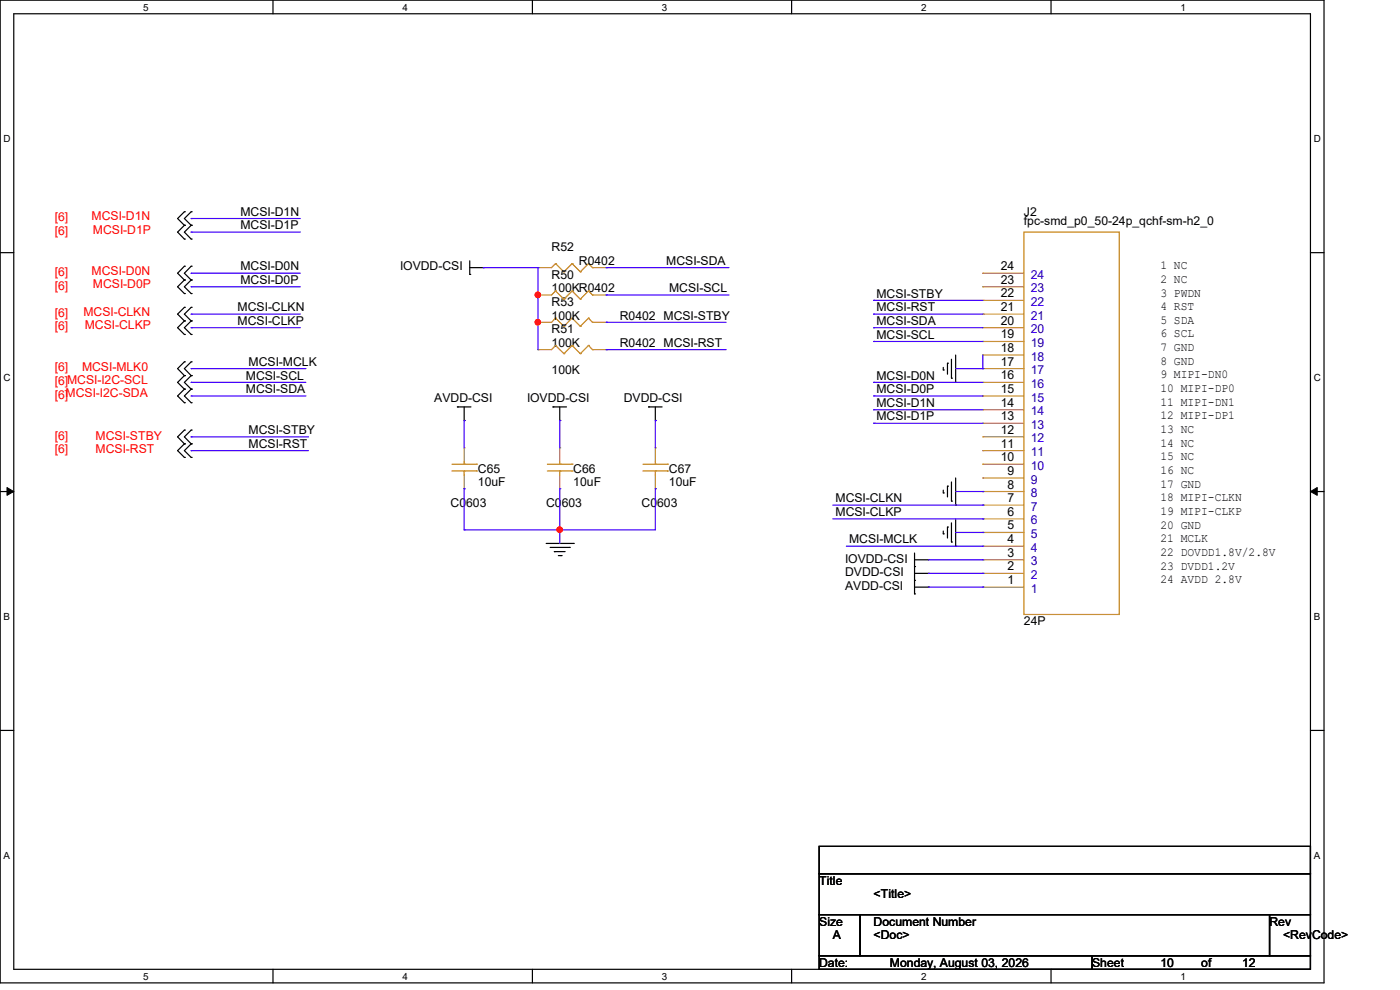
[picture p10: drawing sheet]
<svg xmlns="http://www.w3.org/2000/svg" width="297mm" height="210mm" viewBox="0 0 297 210" stroke-linecap="round" stroke-linejoin="round" font-family="sans-serif">
<g fill="none" stroke="#000" stroke-width=".25">
<path d="M0 0h280.9v208.5h-280.9zM2.9 2.9h275.1v202.7h-275.1zM57.9 0v2.9M112.9 0v2.9M167.9 0v2.9M223 0v2.9M0 53.6h2.9M39.1 47.8h.1M39.1 44.9h.1M39.1 50.7h.1M39.1 59.4h.1M39.1 56.5h.1"/>
<path d="M39.1 44.9l-1.4 1.5 1.4 1.4M39.1 47.8l-1.4 1.4 1.4 1.5M39.1 56.5l-1.4 1.5 1.4 1.4M39.1 59.4l-1.4 1.4 1.4 1.5M40.6 47.8h.1M40.6 44.9h.1M40.6 50.7h.1M40.6 59.4h.1M40.6 56.5h.1M40.6 44.9l-1.5 1.5 1.5 1.4M40.6 47.8l-1.5 1.4 1.5 1.5M40.6 56.5l-1.5 1.5 1.5 1.4"/>
<path d="M40.6 59.4l-1.5 1.4 1.5 1.5M99.7 58.2h.1M99.7 56.8h2.8M99.7 55.3v2.9M102.5 56.8h.1M278 53.6h2.9M39.1 76.8h.1M39.1 79.7h.1M39.1 68.1h.1M39.1 65.2h.1M39.1 71h.1M39.1 62.3h.1"/>
<path d="M39.1 76.8l-1.4 1.4 1.4 1.5M39.1 65.2l-1.4 1.4 1.4 1.5M39.1 68.1l-1.4 1.4 1.4 1.5M39.1 79.7l-1.4 1.4 1.4 1.4M40.6 76.8h.1M40.6 79.7h.1M40.6 68.1h.1M40.6 65.2h.1M40.6 71h.1M40.6 62.3h.1M40.6 76.8l-1.5 1.4 1.5 1.5M40.6 65.2l-1.5 1.4 1.5 1.5"/>
<path d="M40.6 68.1l-1.5 1.4 1.5 1.5M40.6 79.7l-1.5 1.4 1.5 1.4M200.1 78.5h.1M200.1 77.9v.6M201 77h.1M201 77v2.4M201.8 76.2v4M202.7 75.3v5.8M39.1 91.2h.1M39.1 94.1h.1M39.1 97h.1M39.1 82.5h.1"/>
<path d="M39.1 85.4h.1M39.1 91.2l-1.4 1.5 1.4 1.4M39.1 94.1l-1.4 1.5 1.4 1.4M39.1 82.5l-1.4 1.5 1.4 1.4M40.6 91.2h.1M40.6 94.1h.1M40.6 97h.1M40.6 82.5h.1M40.6 85.4h.1M40.6 91.2l-1.5 1.5 1.5 1.4M40.6 94.1l-1.5 1.5 1.5 1.4M40.6 82.5l-1.5 1.5 1.5 1.4"/>
<path d="M97 86.3h.1M97 86.3h2.9M98.5 89.2h.1M98.5 86.3v2.9M117.3 86.3h.1M117.3 86.3h2.9M118.7 89.2h.1M118.7 86.3v2.9M137.6 86.3h.1M137.6 86.3h2.9M139 89.2h.1M139 86.3v2.9"/>
<path d="M201.8 80.2h.1M202.7 81.1h.1M0 104.3h2.9M115.9 115.3h5.7M116.7 116.1h4.1M117.6 117h.1M117.6 117h2.3M118.4 117.9h.6M119 117.9h.1M120.8 116.1h.1M121.6 115.3h.1M194 117.3v8.7"/>
<path d="M194 118.7h2.9M196.9 118.7h.1M200.1 113.2h.1M200.1 104.6h.1M200.1 104v.6M200.1 112.6v.6M201 111.8h.1M201 103.1h.1M201 103.1v2.3M201 111.8v2.3M201.8 115h.1M201.8 106.3h.1"/>
<path d="M201.8 102.2v4.1M201.8 110.9v4.1M202.7 115.9h.1M202.7 107.1h.1M202.7 101.4v5.7M202.7 110.1v5.8M278 104.3h2.9M194 123.1h.1M194 120.2h.1M194 126h.1M194 121.6h2.9M194 124.5h2.9"/>
<path d="M196.9 121.6h.1M196.9 124.5h.1M0 154.9h2.9M278 154.9h2.9M173.8 179.5h104.2v5.8h-104.2zM173.8 185.3h104.2v8.7h-104.2zM173.8 194h8.7v8.7h-8.7zM182.5 194h86.8v8.7h-86.8zM269.3 194h8.7v8.7h-8.7zM57.9 205.6v2.9M112.9 205.6v2.9M167.9 205.6v2.9"/>
<path d="M173.8 202.7h57.9v2.9h-57.9zM223 205.6v2.9M231.7 202.7h46.3v2.9h-46.3z"/>
</g>
<path d="M1.5 103.4l1.4 .9-1.4 .8zM278 104.3l1.4-.9v1.7z" fill="#000"/>
<path d="M1.5 103.4l1.4 .9-1.4 .8zM278 104.3l1.4-.9v1.7z" fill="none" stroke="#000" stroke-width=".21"/>
<g fill="none" stroke="#cc8006" stroke-width=".25">
<path d="M117.9 55.9h.1M117.9 55.9l-.9 .9M117.9 55.9l1.7 1.8M119.6 57.7h.1M121.4 55.9h.1M121.4 55.9l-1.8 1.8M121.4 55.9l1.7 1.8M123.1 57.7h.1M124.8 55.9h.1M124.8 55.9l-1.7 1.8M124.8 55.9l.9 .9M125.7 56.8h.1"/>
<path d="M217.2 49.2h20.2v81.1h-20.2zM117.9 67.5h.1M117.9 61.7h.1M117.9 73.3h.1M117.9 67.5l-.9 .9M117.9 67.5l1.7 1.7M117.9 61.7l-.9 .9M117.9 61.7l1.7 1.8M117.9 73.3l-.9 .9M117.9 73.3l1.7 1.7M119.6 69.2h.1M119.6 63.5h.1"/>
<path d="M119.6 75h.1M121.4 67.5h.1M121.4 61.7h.1M121.4 73.3h.1M121.4 67.5l-1.8 1.7M121.4 67.5l1.7 1.7M121.4 61.7l-1.8 1.8M121.4 61.7l1.7 1.8M121.4 73.3l-1.8 1.7M121.4 73.3l1.7 1.7M123.1 69.2h.1M123.1 63.5h.1"/>
<path d="M123.1 75h.1M124.8 67.5h.1M124.8 61.7h.1M124.8 73.3h.1M124.8 67.5l-1.7 1.7M124.8 67.5l.9 .9M124.8 61.7l-1.7 1.8M124.8 61.7l.9 .9M124.8 73.3l-1.7 1.7M124.8 73.3l.9 .9M125.7 68.4h.1M125.7 62.6h.1"/>
<path d="M125.7 74.2h.1M95.9 99.9h5.2M95.9 98.5h5.2M98.5 98.5h.1M98.5 99.9h.1M98.5 97.9v.6M98.5 99.9v.9M101.1 99.9h.1M101.1 98.5h.1M116.1 99.9h5.3M116.1 98.5h5.3M118.7 98.5h.1"/>
<path d="M118.7 99.9h.1M118.7 97.9v.6M118.7 99.9v.9M121.4 99.9h.1M121.4 98.5h.1M136.4 99.9h5.2M136.4 98.5h5.2M139 98.5h.1M139 99.9h.1M139 97.9v.6M139 99.9v.9M141.6 99.9h.1"/>
<path d="M141.6 98.5h.1"/>
</g>
<g fill="none" stroke="#a84" stroke-width=".25">
<path d="M114.1 56.8h.1M114.1 56.8h2.9M125.7 56.8h2.9M128.6 56.8h.1M208.5 58h.1M208.5 58h8.7M114.1 68.4h.1M114.1 62.6h.1M114.1 74.2h.1M114.1 68.4h2.9M114.1 62.6h2.9M114.1 74.2h2.9"/>
<path d="M125.7 68.4h2.9M125.7 62.6h2.9M125.7 74.2h2.9M128.6 68.4h.1M128.6 62.6h.1M128.6 74.2h.1M208.5 78.2h.1M208.5 75.3h.1M208.5 69.5h.1M208.5 72.4h.1M208.5 66.6h.1M208.5 63.7h.1"/>
<path d="M208.5 60.8h.1M208.5 78.2h8.7M208.5 75.3h8.7M208.5 69.5h8.7M208.5 72.4h8.7M208.5 66.6h8.7M208.5 63.7h8.7M208.5 60.8h8.7M98.5 95h.1M98.5 95v2.9M118.7 95h.1M118.7 95v2.9"/>
<path d="M139 95h.1M139 95v2.9M208.5 92.7h.1M208.5 89.8h.1M208.5 86.9h.1M208.5 84h.1M208.5 95.6h.1M208.5 81.1h.1M208.5 98.5h.1M208.5 92.7h8.7M208.5 89.8h8.7M208.5 86.9h8.7"/>
<path d="M208.5 84h8.7M208.5 95.6h8.7M208.5 81.1h8.7M208.5 98.5h8.7M98.5 103.7h.1M98.5 100.8v2.9M118.7 103.7h.1M118.7 100.8v2.9M139 103.7h.1M139 100.8v2.9M208.5 104.3h.1M208.5 107.1h.1"/>
<path d="M208.5 115.9h.1M208.5 118.7h.1M208.5 112.9h.1M208.5 110.1h.1M208.5 101.4h.1M208.5 104.3h8.7M208.5 107.1h8.7M208.5 115.9h8.7M208.5 118.7h8.7M208.5 112.9h8.7M208.5 110.1h8.7M208.5 101.4h8.7"/>
<path d="M208.5 121.6h.1M208.5 124.5h.1M208.5 121.6h8.7M208.5 124.5h8.7"/>
</g>
<path d="M102.5 56.8h.1M102.5 56.8h11.6M114.1 56.8h.1M114.1 56.8v11.6M114.1 62.6h.1M185.3 69.5h.1M185.3 69.5h23.2M118.7 112.4h.1M118.7 112.4v2.9" fill="none" stroke="#4200ff" stroke-width=".25"/>
<circle cx="114.1" cy="68.3" r=".56" fill="#f00"/>
<circle cx="114.1" cy="68.3" r=".56" fill="none" stroke="#f00" stroke-width=".25"/>
<circle cx="114.1" cy="62.5" r=".56" fill="#f00"/>
<circle cx="114.1" cy="62.5" r=".56" fill="none" stroke="#f00" stroke-width=".25"/>
<g fill="none" stroke="#4200ff" stroke-width=".25">
<path d="M128.6 56.8h.1M128.6 56.8h26M114.1 68.4h.1M114.1 68.4v5.8M128.6 62.6h.1M128.6 68.4h.1M128.6 74.2h.1M128.6 62.6h26M128.6 68.4h25.5M128.6 74.2h25.5M98.5 89.2h.1M98.5 89.2v5.8"/>
<path d="M118.7 89.2h.1M118.7 89.2v5.8M139 89.2h.1M139 89.2v5.8M98.5 103.7h.1M98.5 112.4h.1M98.5 103.7v8.7M118.7 112.4h.1M118.7 103.7h.1M118.7 103.7v8.7M139 103.7h.1M139 103.7v8.7h-40.5"/>
</g>
<circle cx="118.7" cy="112.4" r=".56" fill="#f00"/>
<circle cx="118.7" cy="112.4" r=".56" fill="none" stroke="#f00" stroke-width=".25"/>
<g fill="none" stroke="#4200ff" stroke-width=".25">
<path d="M40.6 46.4h.1M40.6 49.2h.1M40.6 58h.1M40.6 46.4h23.1M40.6 49.2h23.1M40.6 58h23.1M40.6 66.6h.1M40.6 69.5h.1M40.6 60.8h.1M40.6 78.2h.1M40.6 66.6h23.1M40.6 69.5h23.1"/>
<path d="M40.6 60.8h23.1M40.6 78.2h24.3M185.3 72.4h.1M185.3 66.6h.1M185.3 63.7h.1M185.3 66.6h23.2M185.3 72.4h23.2M185.3 63.7h23.2M202.7 78.2h5.8M208.5 78.2h.1M208.5 75.3v2.9M40.6 81.1h.1"/>
<path d="M40.6 84h.1M40.6 92.7h.1M40.6 95.6h.1M40.6 81.1h24.3M40.6 84h24.3M40.6 92.7h24.8M40.6 95.6h24.8M185.3 86.9h.1M185.3 89.8h.1M185.3 81.1h.1M185.3 84h.1M185.3 81.1h23.2"/>
<path d="M185.3 84h23.2M185.3 86.9h23.2M185.3 89.8h23.2M176.7 107.1h31.8M176.7 110.1h31.8M179.5 115.9h29M196.9 118.7h11.6M202.7 112.9h5.8M202.7 104.3h5.8M208.5 118.7h.1M208.5 115.9h.1M208.5 112.9h.1"/>
<path d="M208.5 107.1h.1M208.5 110.1h.1M208.5 104.3h.1M196.9 124.5h11.6M196.9 121.6h11.6M208.5 124.5h.1M208.5 121.6h.1"/>
</g>
<circle cx="114.1" cy="68.3" r=".56" fill="#f00"/>
<circle cx="114.1" cy="68.3" r=".56" fill="none" stroke="#f00" stroke-width=".25"/>
<circle cx="114.1" cy="62.5" r=".56" fill="#f00"/>
<circle cx="114.1" cy="62.5" r=".56" fill="none" stroke="#f00" stroke-width=".25"/>
<circle cx="118.7" cy="112.4" r=".56" fill="#f00"/>
<circle cx="118.7" cy="112.4" r=".56" fill="none" stroke="#f00" stroke-width=".25"/>
<g font-size="2.6" fill="#f00">
<text x="11.6" y="46.9">[6]</text>
<text x="19.4" y="46.7">MCSI-D1N</text>
<text x="11.6" y="49.8">[6]</text>
<text x="19.7" y="49.6">MCSI-D1P</text>
<text x="11.6" y="58.5">[6]</text>
<text x="19.4" y="58.3">MCSI-D0N</text>
<text x="11.6" y="61.4">[6]</text>
<text x="19.7" y="61.1">MCSI-D0P</text>
<text x="11.6" y="67.2">[6]</text>
<text x="11.6" y="70.1">[6]</text>
<text x="17.7" y="66.9">MCSI-CLKN</text>
<text x="18" y="69.8">MCSI-CLKP</text>
<text x="11.6" y="78.8">[6]</text>
<text x="11.6" y="81.7">[6]MCSI-I2C-SCL</text>
<text x="17.4" y="78.8">MCSI-MLK0</text>
<text x="11.6" y="84.6">[6]MCSI-I2C-SDA</text>
<text x="11.6" y="93.3">[6]</text>
<text x="20.3" y="93.3">MCSI-STBY</text>
<text x="11.6" y="96.2">[6]</text>
<text x="20.3" y="96.2">MCSI-RST</text>
</g>
<g font-size="2.6">
<text x="51" y="45.8">MCSI-D1N</text>
<text x="217.2" y="45.8">J2</text>
<text x="217.2" y="47.8">fpc-smd_p0_50-24p_qchf-sm-h2_0</text>
<text x="51" y="48.6">MCSI-D1P</text>
<text x="117" y="53.3">R52</text>
<text x="51" y="57.4">MCSI-D0N</text>
<text x="84.9" y="57.4">IOVDD-CSI</text>
<text x="117" y="59.1">R50</text>
<text x="122.8" y="56.2">R0402</text>
<text x="141.4" y="56.2">MCSI-SDA</text>
<text x="212.3" y="57.3">24</text>
<text x="246.2" y="57.1">1 NC</text>
<text x="51" y="60.2">MCSI-D0P</text>
<text x="117" y="64.9">R53</text>
<text x="117" y="62">100KR0402</text>
<text x="141.9" y="62">MCSI-SCL</text>
<text x="185.9" y="63.1">MCSI-STBY</text>
<text x="212.3" y="66">21</text>
<text x="212.3" y="63.1">22</text>
<text x="212.3" y="60.2">23</text>
<text x="246.2" y="60">2 NC</text>
<text x="246.2" y="62.9">3 PWDN</text>
<text x="246.2" y="65.8">4 RST</text>
<text x="50.4" y="66">MCSI-CLKN</text>
<text x="50.4" y="68.9">MCSI-CLKP</text>
<text x="117" y="67.8">100K</text>
<text x="117" y="70.7">R51</text>
<text x="131.5" y="67.8">R0402 MCSI-STBY</text>
<text x="185.9" y="68.9">MCSI-SDA</text>
<text x="185.9" y="71.8">MCSI-SCL</text>
<text x="185.9" y="66">MCSI-RST</text>
<text x="212.3" y="68.9">20</text>
<text x="212.3" y="71.8">19</text>
<text x="246.2" y="68.7">5 SDA</text>
<text x="246.2" y="71.6">6 SCL</text>
<text x="52.7" y="77.6">MCSI-MCLK</text>
<text x="117" y="73.6">100K</text>
<text x="131.5" y="73.6">R0402 MCSI-RST</text>
<text x="212.3" y="77.6">17</text>
<text x="212.3" y="74.7">18</text>
<text x="246.2" y="77.4">8 GND</text>
<text x="246.2" y="74.5">7 GND</text>
<text x="52.2" y="80.5">MCSI-SCL</text>
<text x="52.2" y="83.4">MCSI-SDA</text>
<text x="117" y="79.4">100K</text>
<text x="185.9" y="80.5">MCSI-D0N</text>
<text x="185.9" y="83.4">MCSI-D0P</text>
<text x="212.3" y="83.4">15</text>
<text x="212.3" y="80.5">16</text>
<text x="246.2" y="80.3">9 MIPI-DN0</text>
<text x="246.2" y="83.2">10 MIPI-DP0</text>
<text x="92.1" y="85.2">AVDD-CSI</text>
<text x="111.8" y="85.2">IOVDD-CSI</text>
<text x="132.3" y="85.2">DVDD-CSI</text>
<text x="185.9" y="86.3">MCSI-D1N</text>
<text x="185.9" y="89.2">MCSI-D1P</text>
<text x="212.3" y="89.2">13</text>
<text x="212.3" y="86.3">14</text>
<text x="246.2" y="89">12 MIPI-DP1</text>
<text x="246.2" y="86.1">11 MIPI-DN1</text>
<text x="52.7" y="92.1">MCSI-STBY</text>
<text x="52.7" y="95">MCSI-RST</text>
<text x="212.3" y="92">12</text>
<text x="212.3" y="95">11</text>
<text x="246.2" y="91.9">13 NC</text>
<text x="246.2" y="94.7">14 NC</text>
<text x="101.4" y="100.2">C65</text>
<text x="121.6" y="100.2">C66</text>
<text x="141.9" y="100.2">C67</text>
<text x="212.3" y="97.8">10</text>
<text x="213.7" y="100.8">9</text>
<text x="246.2" y="100.5">16 NC</text>
<text x="246.2" y="97.7">15 NC</text>
<text x="95.6" y="107.5">C0</text>
<text x="98.9" y="107.5">603</text>
<text x="101.4" y="103.1">10uF</text>
<text x="115.9" y="107.5">C0</text>
<text x="119.2" y="107.5">603</text>
<text x="121.6" y="103.1">10uF</text>
<text x="136.1" y="107.5">C0</text>
<text x="139.4" y="107.5">603</text>
<text x="141.9" y="103.1">10uF</text>
<text x="177.2" y="106.6">MCSI-CLKN</text>
<text x="213.7" y="103.6">8</text>
<text x="213.7" y="106.5">7</text>
<text x="246.2" y="103.5">17 GND</text>
<text x="246.2" y="106.3">18 MIPI-CLKN</text>
<text x="177.2" y="109.5">MCSI-CLKP</text>
<text x="213.7" y="112.3">5</text>
<text x="213.7" y="109.4">6</text>
<text x="246.2" y="109.2">19 MIPI-CLKP</text>
<text x="246.2" y="112.1">20 GND</text>
<text x="179.3" y="119.3">IOVDD-CSI</text>
<text x="180.1" y="115.3">MCSI-MCLK</text>
<text x="213.7" y="115.2">4</text>
<text x="213.7" y="118.1">3</text>
<text x="246.2" y="115">21 MCLK</text>
<text x="246.2" y="117.9">22 DOVDD1.8V/2.8V</text>
<text x="179.3" y="122.2">DVDD-CSI</text>
<text x="179.3" y="125.1">AVDD-CSI</text>
<text x="213.7" y="121">2</text>
<text x="213.7" y="123.9">1</text>
<text x="246.2" y="120.8">23 DVDD1.2V</text>
<text x="246.2" y="123.7">24 AVDD 2.8V</text>
<text x="217.2" y="132.7">24P</text>
<text x="173.8" y="187.7">Title</text>
<text x="185.3" y="190.6">&lt;Title&gt;</text>
<text x="173.8" y="196.3">Size</text>
<text x="185.3" y="196.3">Document Number</text>
<text x="269.3" y="196.3">Rev</text>
<text x="176.7" y="199.3">A</text>
<text x="185.3" y="199.3">&lt;Doc&gt;</text>
<text x="272.2" y="199.3">&lt;Rev</text>
<text x="278.3" y="199.3">Co</text>
<text x="281.6" y="199.3">de&gt;</text>
<text x="173.8" y="205.1">Date:</text>
<text x="188.8" y="205.1">Monday, August 03, 2026</text>
<text x="231.7" y="205.1">Sheet</text>
<text x="246.2" y="205.1">10</text>
<text x="254.8" y="205.1">of</text>
<text x="263.5" y="205.1">12</text>
</g>
<g font-size="2.6" fill="#00c">
<text x="218.7" y="59.1">24</text>
<text x="218.7" y="64.9">22</text>
<text x="218.7" y="62">23</text>
<text x="218.7" y="70.7">20</text>
<text x="218.7" y="67.8">21</text>
<text x="218.7" y="76.5">18</text>
<text x="218.7" y="73.6">19</text>
<text x="218.7" y="82.3">16</text>
<text x="218.7" y="79.4">17</text>
<text x="218.7" y="88.1">14</text>
<text x="218.7" y="85.2">15</text>
<text x="218.7" y="93.9">12</text>
<text x="218.7" y="91">13</text>
<text x="218.7" y="96.8">11</text>
<text x="218.7" y="99.7">10</text>
<text x="218.7" y="105.5">8</text>
<text x="218.7" y="102.6">9</text>
<text x="218.7" y="108.3">7</text>
<text x="218.7" y="111.3">6</text>
<text x="218.7" y="117.1">4</text>
<text x="218.7" y="119.9">3</text>
<text x="218.7" y="114.1">5</text>
<text x="218.7" y="122.8">2</text>
<text x="218.7" y="125.7">1</text>
</g>
<g font-size="2.1">
<text x="30.4" y="2.2">5</text>
<text x="85.4" y="2.2">4</text>
<text x="140.4" y="2.2">3</text>
<text x="195.4" y="2.2">2</text>
<text x="250.4" y="2.2">1</text>
<text x=".8" y="30.1">D</text>
<text x="278.7" y="30.1">D</text>
<text x=".8" y="80.8">C</text>
<text x="278.7" y="80.8">C</text>
<text x=".8" y="131.5">B</text>
<text x="278.7" y="131.5">B</text>
<text x=".8" y="182.2">A</text>
<text x="278.7" y="182.2">A</text>
<text x="30.4" y="207.8">5</text>
<text x="85.4" y="207.8">4</text>
<text x="140.4" y="207.8">3</text>
<text x="195.4" y="207.8">2</text>
<text x="250.4" y="207.8">1</text>
</g>
</svg>
